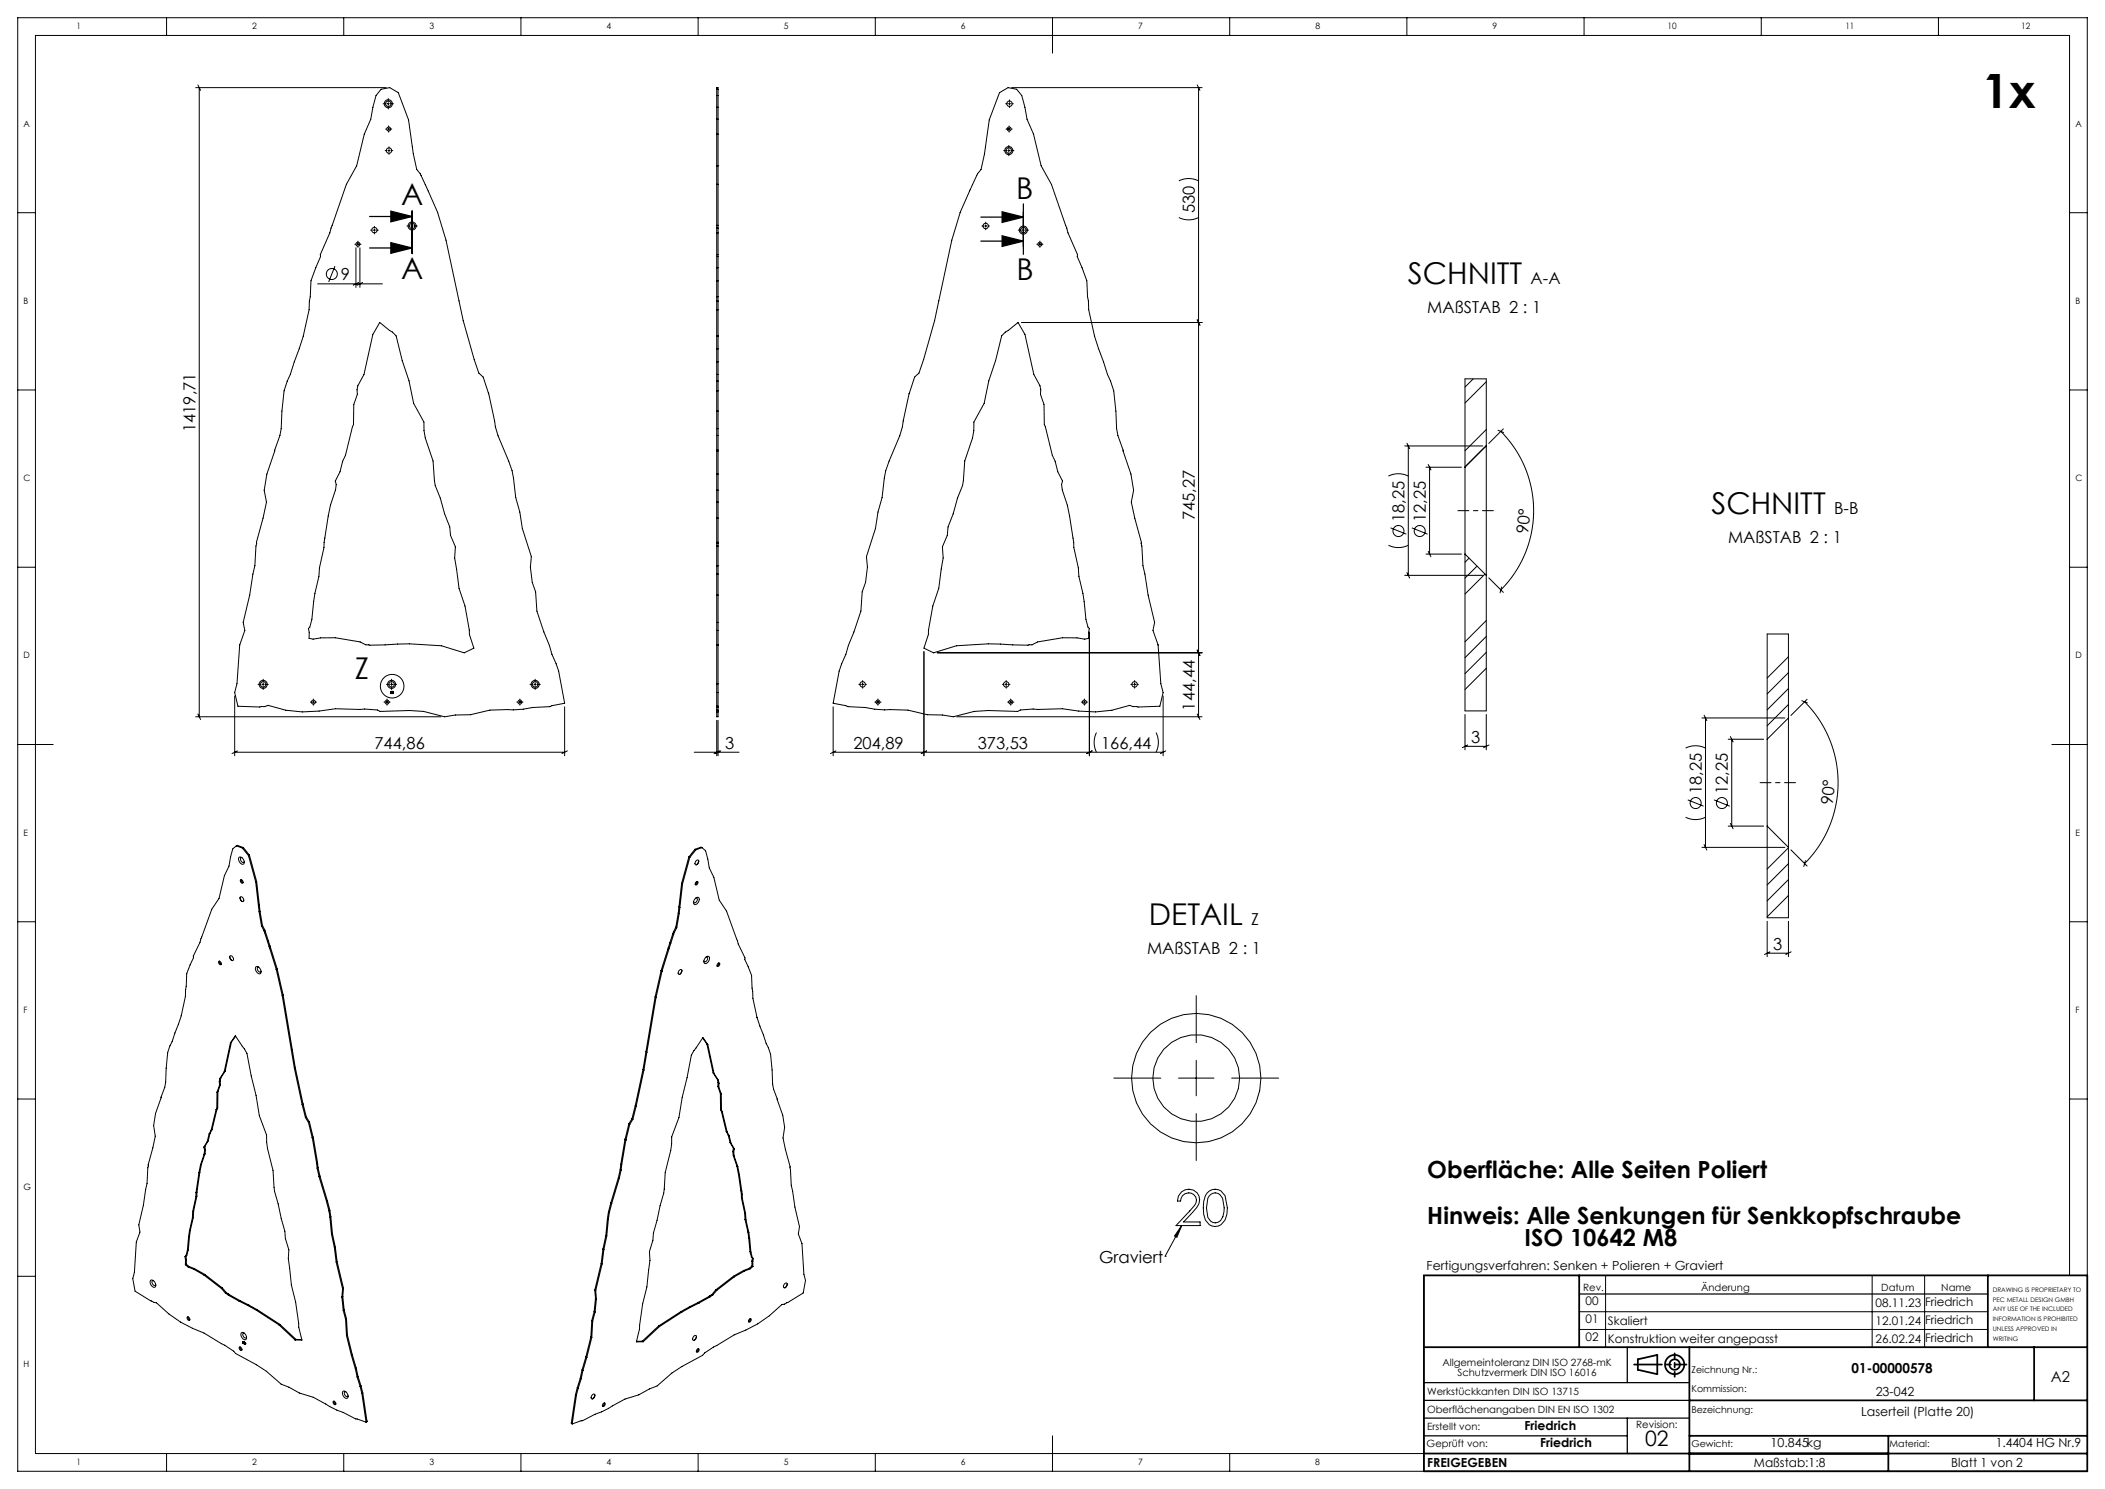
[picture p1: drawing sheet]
<svg xmlns="http://www.w3.org/2000/svg" width="594mm" height="420mm" viewBox="0 0 594 420" stroke-linecap="round" stroke-linejoin="round" font-family="sans-serif">
<g fill="none" stroke="#000" stroke-width=".28">
<path d="M47 5v5M97 5v5M147 5v5M197 5v5M247 5v5M297 5v10M347 5v5M397 5v5M447 5v5M497 5v5M547 5v5M55.2 24.7h53.8"/>
<path d="M55.8 24l.8 1.5M56.2 24.7v177.5M107.5 25.2l2.5-.5 2.4 1.4 2.9 7.7 1.3 9.6 1 4.4 1 1.2 4.9 10.9 2.4 7.8 4.8 22.7 3.1 11 1.3 3.8 1.3 1.2a61.6 61.6 0 0 1 3.2 12.3l.2 1.7 .7 2.5 4 9.9 1 7.5 1.2 4.1 .7 4.7 2.5 7.9-.2 3 .5 4.3 .9 2.6 .4 5.5 2 5.9 1.5 3.7 .7 2.6 1.9 4.7 1.7 9.1-4.1 .9-5 .3-2.6 .4-2.8 .2-6.6 .1-5.4 1.3-4.3 .1-3.1 .5-5.9-1.5-4-.3-8.2 .3-.8-.4-3.6-.3-8.2-.1a33.8 33.8 0 0 1-19-.9l-1 .3-1.4 .1-6.2-.2-.9-3.9 .7-2.4 .7-10.9 1.5-4.2-.5-2.2 1.9-7.7 1.4-8.3a41.4 41.4 0 0 1 2.3-13.4l1-4.6-.6-3.3 .7-4.6 2.2-6.5a23.9 23.9 0 0 0 2.1-11.2l.6-5.8 2.8-8.1a59.6 59.6 0 0 0 4.8-22.9l2.7-6.8-.1-.6 2.7-6.1 4.6-13.7 2.9-5.2 2.2-9 1.8-4.2 .6-3.3 .9-3.3zM108.1 29.3h.8M108.8 36.4h.3M109.3 29.3h.6M109.4 36.4h.6M109.6 27.8v.8M109.6 28.9v.7M109.6 29.9v.8M109.7 35.5v.3M109.7 36.1v.6"/>
<path d="M109.7 37v.3M110.2 29.3h.8M110.3 36.4h.3M202.2 24.7h.4v177.5h-.4zM202.2 37.8h.4M202.2 33.6h.4M202.2 30.3h.4M202.2 27h.4M202.2 25.2h.4M282 26.1l2.5-1.4 2.4 .5 1.4 1.8 .9 3.3 .6 3.3 1.8 4.2 2.2 9 2.9 5.2 4.7 13.7 2.7 6.1-.1 .6 2.7 6.8 .5 8.2a99.4 99.4 0 0 0 6.2 20.1l.9 2.7 .6 5.8a23.9 23.9 0 0 0 2 11.2l2.2 6.5 .8 4.6-.7 3.3 1 4.6a41.4 41.4 0 0 1 2.3 13.4l1.5 8.3 1.8 7.7-.4 2.2 1.4 4.2 .8 10.9 .6 2.4-.9 3.9-6.1 .2-1.5-.1-.9-.3a33.8 33.8 0 0 1-19 .9l-8.3 .1-3.6 .3-.7 .4-8.3-.3-4 .3-5.9 1.5-3.1-.5-4.2-.1-5.5-1.3-6.6-.1-2.8-.2-2.6-.4-4.9-.3-4.2-.9 1.7-9.1 1.9-4.7 .7-2.6 1.6-3.7 1.9-5.9 .4-5.5 .9-2.6 .6-4.3-.3-3 2.5-7.9 .8-4.7 1.1-4.1 1-7.5 4-9.9 .7-2.5 .3-1.7a61.5 61.5 0 0 1 3.2-12.3l1.2-1.2 1.3-3.8 3.1-11 4.9-22.7 2.4-7.8 4.9-10.9 .9-1.2 1-4.4 1.4-9.6zM283.8 29.3h.4M283.9 36.4h.2"/>
<path d="M284.4 36.4h.7M284.6 29.3h.6M284.8 35.5v.3M284.8 36.1v.6M284.8 37v.3M284.9 28.2v.4M284.9 28.9v.7M284.9 29.9v.4M285.4 36.4h.2M285.5 24.7h53.7M285.5 29.3h.4M337.8 24l.8 1.5"/>
<path d="M338.2 24.7v177.5M5 60h5M108.7 42.5h.4M109.5 42.5h.6M109.8 41.4v.5M109.8 42.2v.6M109.8 43.1v.5M110.4 42.5h.4M123.5 59.9h.1M202.2 52h.4M202.2 46.8h.4M271 59.9h.1"/>
<path d="M283.2 42.5h.8M284.4 42.5h.6M284.7 41v.9M284.7 42.2v.6M284.7 43.1v.8M285.3 42.5h.8M332.7 51a6.2 6.2 0 0 1 5.5 0M584 60h5M94.5 75.1l-1.8 4.4M100.1 68.9h.3M100.4 69.9v11.2M100.7 68.9h.6"/>
<path d="M101 68v.3M101 68.6v.6M101 69.5v.3M101.2 79.7l-1.5 .7M101.6 69.9v11.2M101.6 68.9h.3M102.3 79.7l-1.5 .7M104.6 64.9h.4M105.3 64.9h.7M105.7 63.8v.5M105.7 64.6v.6M105.7 65.5v.5"/>
<path d="M106.3 64.9h.4M114.8 63.7h.9M116 63.7h.6M116.3 62.3v.8M116.3 63.4v.7M116.3 64.4v.8M116.9 63.7h.8M202.2 79.2h.4M202.2 75.5h.4M202.2 72.4h.4M202.2 71.8h.4M202.2 65.7h.4"/>
<path d="M202.2 64.3h.4M202.2 63.6h.4M277.1 63.7h.4M277.8 63.7h.7M278.1 62.7v.4M278.1 63.4v.7M278.1 64.4v.4M278.8 63.7h.4M287.3 64.9h.9M288.5 64.9h.6M288.8 63.5v.8M288.8 64.6v.6"/>
<path d="M288.8 65.5v.9M289.4 64.9h.8M292.6 68.9h.2M293.1 68.9h.7M293.4 68v.3M293.4 68.6v.6M293.4 69.5v.3M294.1 68.9h.2M332.7 61.4a6.2 6.2 0 0 0 5.5 0M89.6 80.1h18.3M107.2 91l3.5 2.7 1.1 1.1 1.7 6.9 1.9 5.7 1.3 6.4 2.9 5.3v2.4l.4 2 2.2 6.5 .6 6.9 1.4 3.6 1.3 4.4 1.4 3.7 .2 2.4 1.4 3.2-.2 3.2 1.2 8.5 1.7 5 1.2 6.8 .1 1.3 1.2 3.8-2.7 1.3-6.4-2-9-.5-3.4 .1a34.3 34.3 0 0 1-9 .2l-1.6-.8-7-1.2h-4.1l-2.1 .4-1.2-.3 .1-1.6-.3-1.1 .4-.4 .6-2.2 .9-7.3 1.1-4.8 .2-2.4 1.2-5.8a63.4 63.4 0 0 1 3.3-16.2l.2-1.5-.3-1 1.4-2.6 .7-3 .8-1.7 2.2-8.6 .1-5.7 1-2.9-.1-1.3 .3-1.1 1.7-3.2 2.5-11.2zM202.2 98.4h.4"/>
<path d="M202.2 94.9h.4M202.2 94.7h.4M202.2 87.4h.4M202.2 84.9h.4M202.2 83.7h.4M283.7 93.7l3.6-2.7 1.9 3.4 2.5 11.2 1.8 3.2 .2 1.1-.1 1.3 1 2.9 .1 5.7 2.3 8.6 .8 1.7 .7 3 1.3 2.6-.2 1 .2 1.5a60.1 60.1 0 0 1 3.2 16.2l1.3 5.8 .1 2.4 1.2 4.8 .8 7.3 .6 2.2 .4 .4-.2 1.1v1.6l-1.1 .3-2.2-.4h-4.1l-7 1.2-1.6 .8a34.4 34.4 0 0 1-8.9-.2l-3.4-.1-9 .5-6.4 2-2.8-1.3 1.3-3.8v-1.3l1.2-6.8 1.7-5 1.2-8.5-.2-3.2 1.4-3.2 .2-2.4 1.5-3.7 1.2-4.4 1.4-3.6 .6-6.9 2.2-6.5 .4-2v-2.4l2.9-5.3 1.3-6.4 1.9-5.7 1.7-6.9zM337.8 90.2l.8 1.5M339.2 91h-50.9M5 110h5M202.2 116h.4M202.2 110.2h.4M202.2 107.5h.4"/>
<path d="M202.2 105.6h.4M202.2 102.1h.4M415.7 106.9l-2.3 2.3M419.4 107.7l-6 6M584 110h5M202.2 133.7h.4M202.2 138.3h.4M202.2 127.2h.4M202.2 122.8h.4M202.2 127h.4M202.2 120.9h.4M391.8 134.3a6.3 6.3 0 0 1 5.6 0"/>
<path d="M396.4 125.8h22M397 125l.8 1.6M397.4 125.8v36.5M402.4 131.8h10M403 131l.8 1.6M403.4 131.8v24.5M413.4 131.8v24.5M419.4 121.1l-6 6M419.4 125.6l-6 6M419.4 125.8v-18.9h-6v24.9M419.4 125.8v36.5M419.4 125.8l-6 6"/>
<path d="M422.7 121.4l1.6 .6M423.5 121.7a31.6 31.6 0 0 1 0 44.7M424.2 121l-4.1 4.1M5 160h5M202.2 159.6h.4M202.2 154h.4M202.2 153.3h.4M202.2 146.2h.4M202.2 153h.4M202.2 141.6h.4M391.8 153.8a6.3 6.3 0 0 0 5.6 0M392.4 148.9l4.4 1.8"/>
<path d="M398.4 148.9l4.4 1.8M402.4 156.3h10M403 155.5l.8 1.6M413.4 156.3v44.2h6v-38.2M413.4 156.3l6 6M414.5 157.4l-1.1 1.2M416.8 159.7l-3.4 3.4M584 160h5M202.2 177.8h.4M202.2 167.9h.4M202.2 175.6h.4M202.2 161.9h.4"/>
<path d="M307.4 178.3v34.9M396.4 162.3h22M397 161.5l.8 1.6M419 161.9l-5.6 5.7M419.4 175l-6 6M419.4 179.5l-6 6M420.1 163l4.1 4.1M423.7 165.6l-.4 1.6M66.2 196.3v16.9M72.8 193h.8M74 193h.6M74.3 191.6v.8"/>
<path d="M74.3 192.7v.7M74.3 193.7v.8M74.9 193h.8M87.6 198h.2M88.1 198h.6M88.4 197.2v.2M88.4 197.7v.7M88.4 198.7v.2M89.1 198h.2M108.3 198h.3M108.9 198h.6M109.1 193h.8"/>
<path d="M109.2 197.2v.2M109.2 197.7v.7M109.2 198.7v.2M109.8 198h.3M110.2 195.2l.3-.2-.1 .4M110.2 195.2h.1M110.2 193h.6M110.2 195.2l.3-.1-.1 .3M110.4 195.4l-.1 .2h.3h-.5zM110.5 191.6v.8M110.5 192.7v.7M110.5 193.7v.8"/>
<path d="M110.7 195.1l.2-.1 .2 .3a.28 .28 0 0 1-.4 .4 .25 .25 0 0 1-.1-.5zM111.1 193h.9M145.8 198h.3M146.4 198h.6M146.7 197.2v.2M146.7 197.7v.7M146.7 198.7v.2M147.3 198h.3M149.6 193h.8M150.7 193h.6M151 191.6v.8M151 192.7v.7"/>
<path d="M151 193.7v.8M151.6 193h.9M159.3 199.4v13.8M202.2 195.3h.4M202.2 199.2h.4M202.2 192.9h.4M202.2 182h.4M202.2 199.4h.4M202.2 181.8h.4M235.1 199.4v13.8M242.3 193h.5M243.1 193h.6"/>
<path d="M243.4 192v.4M243.4 192.7v.7M243.4 193.7v.4M244 193h.5M246.9 198h.2M247.4 198h.6M247.7 197.2v.2M247.7 197.7v.7M247.7 198.7v.2M248.4 198h.2M260.7 183.8v29.4M264.5 184.1h74.7"/>
<path d="M282.9 193h.4M283.6 193h.6M283.9 192v.4M283.9 192.7v.7M283.9 193.7v.4M284.3 198h.3M284.6 193h.4M284.9 198h.6M285.2 197.2v.2M285.2 197.7v.7M285.2 198.7v.2M285.8 198h.3"/>
<path d="M305.1 198h.3M305.7 198h.6M306 197.2v.2M306 197.7v.7M306 198.7v.2M306.6 198h.3M319.1 193h.4M319.9 193h.6M320.2 192v.4M320.2 192.7v.7M320.2 193.7v.4M320.8 193h.4"/>
<path d="M328.2 196.3v16.9M337.8 183.4l.8 1.5M419.4 184l-6 6M419.4 188.5l-6 6M504.7 185.2l-6 6M504.7 189.7l-6 6M504.7 194.2l-6 6M504.7 198.7l-6 6M508.4 197.6l1.6 .7M509.2 198a32.3 32.3 0 0 1 0 45.6M509.9 197.2l-4.5 4.6M5 210h10"/>
<path d="M55.2 202.2h69.2M55.8 201.4l.8 1.5M66.2 212.2h93.1M67 211.8l-1.5 .8M160.1 211.8l-1.5 .8M195.9 212.2h12.7M202.2 200.3h.4M202.2 200.8h.4M202.2 203.2v10M202.6 203.2v10M203 211.8l-1.5 .8M203.4 211.8l-1.5 .8"/>
<path d="M235.9 211.8l-1.6 .8M261.5 211.8l-1.5 .8M270 202.2h69.2M308.2 211.8l-1.6 .8M309.4 206.6a6.2 6.2 0 0 0 0 5.6M326.2 206.6a6.2 6.2 0 0 1 0 5.6M328.2 212.2h-93.1M329 211.8l-1.5 .8M337.8 201.4l.8 1.5M413.4 201.5v10M413.4 210.5h6M414.2 210.1l-1.6 .8"/>
<path d="M419.4 201.5v10M420.2 210.1l-1.6 .8M475.7 211a6.3 6.3 0 0 1 5.6 0M480.3 202.5h23.4M480.9 201.8l.7 1.5M481.3 202.5v36.5M487.7 208.5h10M488.3 207.8l.8 1.5M488.7 208.5v24.5M498.7 208.5v24.5M504.7 202.5v36.5M504.7 202.5v-23.7h-6v29.7"/>
<path d="M504.7 202.5l-6 6M579 210h10M66.7 238.6l-1 .9-1.1 4.8-1.3 2.7-1.5 6.4-2 3.1-3.3 9.3-1.9 3.9v.4l-1.9 4.5-.3 4.5a34.1 34.1 0 0 1-3 12.3l-2.1 5.5-.4 4.4a16.4 16.4 0 0 1-1.4 8.4l-1.6 4.4-.5 3.4 .4 3-.7 3.3a29.9 29.9 0 0 0-1.6 10l-1 6.2-1.3 5.5 .3 2-1 2.8-.6 8.6-.4 1.8 .6 3.5 4.4 2.7 1.6 .6a33.8 33.8 0 0 0 13.5 8.5l5.8 3.4 2.5 1.7 .6 .7 5.8 3.1 2.9 1.9 4.1 3.6 2.2 .9 3 1.6 3.9 1.2a45.1 45.1 0 0 0 8.5 4.3l3.5 1.8 2.9 1M66.7 238.6l1.7 .6M66.7 238.6l.2-.2 1.8 .7M68.4 239.2l1.7 2.2M68.7 239.1l-.3 .1M68.7 239.1l1.7 2.1M196.1 239.6l.3 .1M196.1 239.6l-1.7 2.1M196.4 239.7l-1.7 2.2M198.1 239.1l1 .9 1 4.8 1.3 2.7 1.6 6.4 2 3.1 3.3 9.3 1.9 3.9v.4l1.9 4.5 .3 4.5a34.1 34.1 0 0 0 3 12.3l2 5.5 .5 4.4a16.4 16.4 0 0 0 1.4 8.4l1.6 4.4 .5 3.4-.4 3 .6 3.3a29.9 29.9 0 0 1 1.7 10l1 6.2 1.3 5.5-.3 2 1 2.8 .5 8.6 .5 1.8-.6 3.5-4.4 2.7-1.7 .6a33.8 33.8 0 0 1-13.4 8.5l-5.8 3.4-2.6 1.7-.5 .7-5.9 3.1-2.8 1.9-4.2 3.6-2.1 .9-3 1.6-3.9 1.2a45.2 45.2 0 0 1-8.5 4.3l-3.5 1.8-2.9 1"/>
<path d="M198.1 239.1l-1.7 .6M198.1 239.1l-.3-.2-1.7 .7M475.7 230.5a6.3 6.3 0 0 0 5.6 0M476.3 225.6l4.4 1.8M480.3 239h23.4M480.9 238.3l.7 1.5M483.7 225.6l4.4 1.8M487.7 233h10M488.3 232.3l.8 1.5M498.7 233v25.9h6v-19.9M498.7 233l6 6M504.7 239.1l-6 6"/>
<path d="M505.4 239.7l4.5 4.6M5 260h5M67.4 241.9a1.19 1.19 0 0 1 1.3 .5 1.19 1.19 0 0 1-.1 1.4 1.45 1.45 0 0 1-1.2-1.9zM67.7 253.2l.7 1.1M67.9 253a.77 .77 0 0 1 .8 .4 .77 .77 0 0 1-.3 .9l-.3-.2a.86 .86 0 0 1-.2-1.1zM67.9 248.2a.5 .5 0 0 1 .6 .3 .5 .5 0 0 1-.2 .6l-.4-.4zM68.1 248.1l.1 .6 .4 .3M68.3 241.9a.72 .72 0 0 0-.4 .9 .72 .72 0 0 0 .8 .5l.2-.3M70.1 241.4l2.1 7.4M70.4 241.2l-.3 .2M70.4 241.2l2 7.4M72.2 248.8l.7 6.6"/>
<path d="M72.4 248.6l-.2 .2M72.4 248.6l.8 6.7M72.9 255.4l.2 1.8M73.1 257.2l.7 4M73.2 255.3l-.3 .1M73.2 255.3l.2 1.7M73.4 257l-.3 .2M73.4 257l.7 4M191.4 257.5l.3 .2M191.4 257.5l-.7 4M191.6 255.8l.3 .1M191.7 257.7l-.7 4"/>
<path d="M192.3 249.2l.3 .1M192.3 249.2l-.9 8.3M192.6 249.3l-.9 8.4M194.4 241.7l.3 .2M194.4 241.7l-2.1 7.5M194.7 241.9l-2.1 7.4M196.2 253.4a.66 .66 0 0 1 1-.2 .66 .66 0 0 1 0 1.1 .89 .89 0 0 1-1.4 .6v-.7zM196.4 253.3a.72 .72 0 0 1 .4 .9 .72 .72 0 0 1-.9 .5l-.2-.3M196.4 248.8a.36 .36 0 0 1 .6 0 .36 .36 0 0 1-.2 .5 .38 .38 0 0 1-.6 .3 .38 .38 0 0 1 .1-.7zM196.5 242.8a.46 .46 0 0 1 .7-.1 .46 .46 0 0 1-.1 .7 .51 .51 0 0 1-.8 .6 .51 .51 0 0 1-.1-.9zM196.7 248.6l-.1 .6-.4 .3M197.2 242.8l-.7 1.1"/>
<path d="M498.7 259.9v10M504.7 243.6l-6 6M504.7 248.1l-6 6M504.7 252.6l-6 6M504.7 259.9v10M509.5 242.8l-.5 1.6M584 260h5M61.7 271.2a.5 .5 0 0 1 .7 .3 .5 .5 0 0 1-.3 .6l-.4-.4zM61.9 271.1l.2 .6 .3 .3M64.8 269.8l.7 1.1M64.9 269.6a.77 .77 0 0 1 .8 .5 .77 .77 0 0 1-.2 .9l-.3-.3a.86 .86 0 0 1-.3-1.1zM72.2 272.7a1.19 1.19 0 0 1 1.2 .6 1.19 1.19 0 0 1-.1 1.4 1.45 1.45 0 0 1-1.1-2z"/>
<path d="M73 272.8a.72 .72 0 0 0-.4 .9 .72 .72 0 0 0 .8 .5l.3-.3M73.8 261.2l.7 1.3M74.1 261l-.3 .2M74.1 261l.7 1.4M74.5 262.5l.2 .6M74.7 263.1l.8 2.5M74.8 262.4l-.3 .1M74.8 262.4l.1 .5M74.9 262.9l-.2 .2M74.9 262.9l.9 2.6M75.5 265.6l.6 1.8M75.8 265.5l-.3 .1"/>
<path d="M75.8 265.5l.5 1.8M76.1 267.4l1.9 6M76.2 266.9l-.3 .1M76.3 267.3l-.2 .1M76.3 267.3l1.9 6M78 273.5l1.6 7.3M78 273.4v.1M78.2 273.3l1.7 7.4M78.2 273.3l-.2 .2M78.2 273.3h.1M186.5 273.8l.3 .2M186.5 273.8h.1"/>
<path d="M186.5 273.8l-1.6 7.4M186.8 274h.1M186.8 274l-1.7 7.3M188.4 267.8l.3 .2M188.4 267.8l-1.9 6M188.6 267.4l.2 .1M188.7 268l-1.9 6M189 266l.3 .1M189 266l-.6 1.8M189.3 266.1l-.6 1.9M189.8 263.4l.3 .2M190 262.9l.3 .1"/>
<path d="M190 262.9l-1 3.1M190.3 263l-1 3.1M190.7 261.5l.3 .2M190.7 261.5l-.7 1.4M191 261.7l-.7 1.3M191.7 273.7a.46 .46 0 0 1 .7-.1 .46 .46 0 0 1-.1 .7 .51 .51 0 0 1-.7 .5 .51 .51 0 0 1-.1-.8zM192.4 273.7l-.6 1.1M199.1 270.1a.66 .66 0 0 1 1-.2 .66 .66 0 0 1 0 1 .89 .89 0 0 1-1.4 .7v-.8zM199.3 269.9a.72 .72 0 0 1 .4 .9 .72 .72 0 0 1-.9 .5l-.2-.2M202.5 271.8a.36 .36 0 0 1 .6 0 .36 .36 0 0 1-.1 .5 .38 .38 0 0 1-.6 .3 .38 .38 0 0 1 .1-.7zM202.8 271.6l-.1 .6-.4 .3M498.7 268.9h6"/>
<path d="M499.4 268.5l-1.5 .7M505.4 268.5l-1.5 .7M65 294.1l1.4-1.9 3.3 4.9 1.2 6.4 1.4 5.5 .9 5.7 2 5.5 .3 3.8 1.5 6.2 .5 5.9 2.9 11.2 .1 2 1 3.2-.1 2.5 .8 7.5 1.2 4.8 .9 7 .9 3.7h-1.9M65 294.1l-1.7 8.2M65.3 294l-.3 .1M65.3 294l-1.8 8.1M66.5 292.3l-1.2 1.7M79.6 280.8l3.5 20.5M79.9 280.7l-.3 .1M79.9 280.7l3.4 20.5M82.5 296.1l-.3 .2M182.3 296.7l.2 .1"/>
<path d="M184.9 281.2l.2 .1M184.9 281.2l-3.5 20.5M185.1 281.3l-3.4 20.5M198.3 292.8l1.2 1.7M199.5 294.5l.2 .1M199.5 294.5l1.7 8.1M199.7 294.6l-1.3-1.9-3.3 4.9-1.2 6.4-1.4 5.5-.9 5.7-2.1 5.5-.2 3.8-1.6 6.2-.4 5.9-2.9 11.2-.2 2-.9 3.2 .1 2.5-.9 7.5-1.2 4.8-.8 7-.9 3.7h1.9M199.7 294.6l1.8 8.2M337.6 280.9v13.2M337.6 299.1v10M5 310h5M59 319.8l-.5 2.2"/>
<path d="M59.3 319.7l-.3 .1M59.3 319.7l-.5 2.1M59.6 318.8l-.6 1M59.8 318.6l-.2 .2M59.8 318.6l-.5 1.1M61 313l-1.4 5.8M61.2 312.7l-.2 .3M61.2 308.1v4.6M61.2 312.8l-.2 .2M61.2 312.8l-1.4 5.8M61.4 312.5l-.2 .2M61.4 312.5l-.2 .3"/>
<path d="M61.5 307.9l-.3 .2M61.5 307.9l-.1 4.6M61.9 305v1.1M61.9 306.1l-.7 2M62 304.2l-.1 .8M62.1 304.9l-.2 .1M62.1 304.9l.1 1.1M62.2 306l-.3 .1M62.2 306l-.7 1.9M62.3 304l-.3 .2M62.3 304l-.2 .9M63.3 302.3l-1.3 1.9"/>
<path d="M63.5 302.1l-.2 .2M63.5 302.1l-1.2 1.9M83.1 301.3l2.2 10.3M83.3 301.2l-.2 .1M83.3 301.2l2.2 10.2M85.3 311.6l.9 3.6M85.5 311.4l-.2 .2M85.5 311.4l.9 3.7M86.2 315.2l.9 1.4M86.4 315.1l-.2 .1M86.4 315.1l.9 1.4M87.1 316.6l1 4.3"/>
<path d="M87.3 316.5l-.2 .1M87.3 316.5l1.1 4.3M177.4 317l.3 .1M177.4 317l-1 4.3M177.7 317.1l-1 4.3M178.3 315.6l.3 .1M178.3 315.6l-.9 1.4M178.6 315.7l-.9 1.4M179.2 311.9l.3 .2M179.2 311.9l-.9 3.7M179.5 312.1l-.9 3.6M181.4 301.7l.3 .1"/>
<path d="M181.4 301.7l-2.2 10.2M181.7 301.8l-2.2 10.3M201.2 302.6l.3 .2M201.2 302.6l1.3 2M201.5 302.8l1.2 1.9M202.5 304.6l.2 .1M202.5 304.6l.1 .8M202.6 306.5l.2 .1M202.6 306.5l.7 1.9M202.6 305.4l.3 .1M202.6 305.4v1.1M202.7 304.7l.2 .8"/>
<path d="M202.8 306.6l.7 2M202.9 305.5l-.1 1.1M203.3 308.4l.2 .2M203.3 308.4v4.6M203.3 313l.3 .2M203.3 313l.2 .3M203.5 313.3l.3 .2M203.5 313.3l1.4 5.9M203.5 308.6l.1 4.6M203.6 313.2l.2 .3M203.8 313.5l1.4 5.8M204.9 319.2l.3 .1"/>
<path d="M204.9 319.2l.6 1M205.2 319.3l.6 1M314.3 304.1h13.3M332.6 304.1h10M337.6 314.1v13.3M347.6 304.1h13.2M584 310h5M55.3 337.6l-.9 4.1M55.3 336.4v1.2M55.5 335.5l-.2 .9M55.5 337.4l-.2 .2M55.5 337.4l-.8 4.2"/>
<path d="M55.6 336.2l-.3 .2M55.6 336.2l-.1 1.2M55.7 335.3l-.2 .2M55.7 335.3l-.1 .9M56.1 330.8l-.6 4.7M56.4 330.6l-.3 .2M56.4 330.6l-.7 4.7M56.6 328.6l-.5 2.2M56.8 328.4l-.2 .2M56.8 328.4l-.4 2.2M57.5 323.6l.2 .8M57.6 325.6l-1 3"/>
<path d="M57.7 324.4l-.1 1.2M57.8 323.4l-.3 .2M57.8 323.4l.2 .9M57.8 325.5l-.2 .1M57.8 325.5l-1 2.9M58 324.3l-.3 .1M58 324.3l-.2 1.2M58.5 322l-1 1.6M58.8 321.8l-.3 .2M58.8 321.8l-1 1.6M88.1 320.9v.1M88.1 321l.1 .1"/>
<path d="M88.2 321.1l1.1 7M88.4 320.8l-.3 .1M88.4 320.8v.1M88.4 320.9l-.3 .1M88.4 320.9v.1M88.4 321l-.2 .1M88.4 321l1.2 6.9M89.3 328.1l.2 1.4M89.5 329.5l.5 2.4M89.6 327.9l-.3 .2M89.6 327.9l.2 1.5M89.8 329.4l-.3 .1"/>
<path d="M89.8 329.4l.5 2.3M90 331.9l2.1 7M90.3 331.7l-.3 .2M90.3 331.7l2.1 7.1M92.1 338.9l.7 2.6M92.4 338.8l-.3 .1M92.4 338.8l.7 2.6M172.4 339.3l.2 .1M172.4 339.3l-.7 2.6M172.6 339.4l-.6 2.6M174.5 332.2l.2 .2M174.5 332.2l-2.1 7.1"/>
<path d="M174.7 332.4l-2.1 7M175 329.9l.3 .1M175 329.9l-.5 2.3M175.2 328.4l.2 .2M175.2 328.4l-.2 1.5M175.3 330l-.6 2.4M175.4 328.6l-.1 1.4M176.3 321.5l.3 .1M176.3 321.5l-1.1 6.9M176.4 321.4l.2 .1M176.4 321.4l-.1 .1M176.4 321.3l.3 .1"/>
<path d="M176.4 321.3v.1M176.6 321.6l-1.2 7M176.6 321.5v.1M176.7 321.4l-.1 .1M205.5 320.2l.3 .1M205.5 320.2l.5 2.1M205.8 320.3l.5 2.2M206 322.3l.3 .2M206 322.3l1 1.6M206.3 322.5l.9 1.6M206.8 324.8l.2 .2M206.8 324.8l.1 1.2"/>
<path d="M206.9 326l.3 .1M206.9 326l1 2.9M207 323.9l.2 .2M207 323.9l-.2 .9M207 325l.2 1.1M207.2 326.1l1 3M207.2 324.1l-.2 .9M207.9 328.9l.3 .2M207.9 328.9l.5 2.3M208.2 329.1l.4 2.2M208.4 331.2l.2 .1M208.4 331.2l.7 4.6"/>
<path d="M208.6 331.3l.7 4.7M209.1 335.8l.2 .2M209.1 335.8l.1 1M209.2 336.8l.3 .1M209.2 336.8v1.1M209.2 337.9l.3 .2M209.2 337.9l.9 4.2M209.3 336l.2 .9M209.5 336.9v1.2M209.5 338.1l.9 4.1M333.4 336.2a3.1 3.1 0 0 1 4.3 .1 3.1 3.1 0 0 1 0 4.3l-3.7 4.1h4.7v1h-6.8l5.2-5.7a2.22 2.22 0 0 0-1.1-3.5 2.22 2.22 0 0 0-2.9 2.3h-.9l.3-1.4zM340.6 336.5a3 3 0 0 1 5.1 .8l.6 3.4a4.7 4.7 0 0 1-2.5 5.1 2.99 2.99 0 0 1-3.7-1.7 9.4 9.4 0 0 1 .5-7.6z"/>
<path d="M341.6 336.9a2.04 2.04 0 0 1 2.6 0l.8 1.1a6.9 6.9 0 0 1-.6 6.3 2.07 2.07 0 0 1-2.8 .2l-.8-1.1-.4-2.7 .4-2.7zM5 360h5M52.3 356.8l.8 .6M52.3 355.4v1.4M52.4 354.3l.2 .9M52.5 354.3l-.3 .1 .1 1M52.6 356.6l-.3 .2M52.6 356.6l.8 .7M52.6 355.2l-.3 .2M52.6 355.2v1.4M52.9 352.7l-.4 1.6M53.1 357.4l1.5 .6"/>
<path d="M53.1 352.5l-.2 .2M53.1 352.5l-.4 1.6-.2 .2M53.2 348.8l-.3 3.9M53.4 357.3l-.3 .1M53.4 357.3l1.5 .5M53.5 347.1l-.3 1.7M53.5 348.7l-.3 .1M53.5 348.7l-.4 3.8M53.7 347l-.2 .1M53.7 347l-.2 1.7M54.3 343.6l-.8 3.5M54.4 341.7l-.1 1.9"/>
<path d="M54.5 343.5l-.2 .1M54.5 343.5l-.8 3.5M54.6 358l2.9 1.6M54.7 341.6l-.3 .1M54.7 341.6l-.2 1.9M54.9 357.8l-.3 .2M54.9 357.8l2.9 1.7M57.5 359.6l5 3.9M57.8 359.5l-.3 .1M57.8 359.5l5 3.8M92.8 341.5l.3 1.9M93.1 341.4l-.3 .1"/>
<path d="M93.1 341.4l.3 1.8M93.1 343.4l.4 4.7M93.4 343.2l-.3 .2M93.4 343.2l.4 4.8M93.5 348.1l.9 3.8M93.8 348l-.3 .1M93.8 348l.8 3.8M94.4 351.9l.5 4.1M94.6 351.8l-.2 .1M94.6 351.8l.5 4.1M94.9 356l1.8 7.5M95.1 355.9l-.2 .1"/>
<path d="M95.1 355.9l1.8 7.5M169.6 356.4l.3 .1M169.6 356.4l-1.8 7.5M169.9 356.5l-1.8 7.5M170.1 352.3l.3 .2M170.1 352.3l-.5 4.1M170.4 352.5l-.5 4M171 348.5l.2 .1M171 348.5l-.9 3.8M171.2 348.6l-.8 3.9M171.4 343.7l.3 .2M171.4 343.7l-.4 4.8"/>
<path d="M171.7 343.9l-.5 4.7M171.7 341.9l.3 .1M171.7 341.9l-.3 1.8M172 342l-.3 1.9M207 360l.2 .1M207 360l-5 3.8M209.9 358.3l.2 .2M209.9 358.3l-2.9 1.7M210.1 342.1l.3 .1M210.1 342.1l.1 1.9M210.1 358.5l-2.9 1.6M210.2 344l.3 .1"/>
<path d="M210.2 344l.8 3.5M210.4 342.2l.1 1.9M210.5 344.1l.8 3.5M211 347.5l.3 .1M211 347.5l.3 1.7M211.3 349.2l.2 .1M211.3 349.2l.3 3.8M211.3 347.6l.2 1.7M211.4 357.8l.3 .1M211.4 357.8l-1.5 .5M211.5 349.3l.4 3.9M211.6 353l.3 .2"/>
<path d="M211.6 353l.4 1.6 .3 .2M211.7 357.9l-1.6 .6M211.9 353.2l.4 1.6M212.2 355.7l.2 .2M212.2 355.7v1.4M212.2 357.1l.3 .2M212.2 357.1l-.8 .7M212.3 354.8l.3 .1-.2 1M212.3 354.8l-.1 .9M212.4 355.9l.1 1.4M212.5 357.3l-.8 .6M328.8 354.3h.1"/>
<path d="M333.5 345.7l-4.7 8.6M333.5 345.7l-1.4 3.3-.7-.4zM401.8 359.7v55.3M453.1 359.7v20.3M528.3 359.7v20.3M543.1 359.7v20.3M584 359.7v-349.7h-574v400h391.8M589 359.7v-354.7h-584v410h584M42.5 361.2a1.19 1.19 0 0 1 1.2 .5 1.19 1.19 0 0 1-.1 1.4 1.45 1.45 0 0 1-1.1-1.9zM43.3 361.2a.72 .72 0 0 0-.4 .9 .72 .72 0 0 0 .8 .5l.2-.2M52.8 371.5a.5 .5 0 0 1 .7 .3 .5 .5 0 0 1-.3 .6l-.4-.4zM53.1 371.4l.1 .6 .4 .3"/>
<path d="M62.5 363.5l1.1 1.3M62.8 363.3l-.3 .2M62.8 363.3l1.1 1.3M63.6 364.8l.6 .3M63.9 364.6l-.3 .2M63.9 364.6l.6 .4M64.2 365.1l.2 .2M64.4 365.3l3.1 1.7M64.5 365l-.3 .1M64.5 365l.2 .2M64.7 365.2l-.3 .1M64.7 365.2l3 1.7"/>
<path d="M67.5 367l2.4 1.3M67.5 380a.5 .5 0 0 1 .7 .3 .5 .5 0 0 1-.3 .6l-.4-.4zM67.7 366.9l-.2 .1M67.7 366.9l2.5 1.2M67.8 379.9l.1 .6 .4 .3M68.1 376a1.19 1.19 0 0 1 1.2 .5 1.19 1.19 0 0 1-.1 1.4 1.45 1.45 0 0 1-1.1-1.9zM68.5 378.8h.1M68.5 378.5h.2v.3M68.5 378.5h.1M68.6 378.4l-.1 .1M68.6 378.5h.1M68.7 378.5h-.2"/>
<path d="M68.7 378.5l.1 .1M68.7 378.5h.1M68.7 378.7h.1M68.7 378.7l-.2 .1M68.7 378.8l.1 .2-.3-.2M68.8 378.6l-.1 .1M68.8 378.6h.1M68.9 378.8v-.2l.2 .1v.4M68.9 378.8l.1 .3M68.9 378.8h.1M68.9 376a.72 .72 0 0 0-.4 .9 .72 .72 0 0 0 .9 .5l.2-.2M68.9 378.6v.2"/>
<path d="M69 379.1l.1 .1M69 379.1h.1M69 378.7v.4M69 378.7h.1M69 378.7h-.1M69 378.7l.1 .2M69.1 379.1h.1M69.1 379.1h-.1M69.1 378.9v.2M69.1 378.9h.1M69.9 368.3l2.5 1.3M70.2 368.1l-.3 .2"/>
<path d="M70.2 368.1l2.4 1.3M72.4 369.6l6.3 4.1M72.6 369.4l-.2 .2M72.6 369.4l6.4 4.2M78.7 373.7l4.5 4.2M79 373.6l-.3 .1M79 373.6l4.5 4.2M83.2 377.9l.1 .1M83.5 377.8l-.3 .1M83.5 377.8h.1M83.6 377.8l-.3 .2M83.6 377.8h1.6"/>
<path d="M96.5 365.8l.3 3.8M96.7 363.5l-.2 2.3M96.7 365.7l-.2 .1M96.7 365.7l.4 3.7M96.8 369.6l.7 2.5M96.9 363.4l-.2 .1M96.9 363.4l-.2 2.3M97.1 369.4l-.3 .2M97.1 369.4l.7 2.6M97.5 372.1l.3 4.6M97.8 376.7l1.4 5.6M97.8 372l-.3 .1"/>
<path d="M97.8 372l.2 4.6M98 376.6l-.2 .1M98 376.6l1.4 5.6M166.7 377.1l.3 .1M166.7 377.1l-1.4 5.6M167 372.5l.3 .1M167 372.5l-.3 4.6M167 377.2l-1.4 5.6M167.3 372.6l-.3 4.6M167.7 369.9l.2 .2M167.7 369.9l-.7 2.6M167.8 363.9l.3 .1"/>
<path d="M167.8 363.9l.2 2.3M167.9 370.1l-.6 2.5M168 366.2l.3 .1M168 366.2l-.3 3.7M168.1 364l.2 2.3M168.3 366.3l-.4 3.8M181.2 378.3l.3 .2M181.2 378.3h-1.6M181.3 378.3l.2 .1M181.3 378.3h-.1M181.5 378.4v.1M185.8 374.1l.3 .1"/>
<path d="M185.8 374.1l-4.5 4.2M186.1 374.2l-4.6 4.2M192.2 369.9l.2 .2M192.2 369.9l-6.4 4.2M192.4 370.1l-6.3 4.1M194.6 368.6l.2 .2M194.6 368.6l-2.4 1.3M194.8 368.8l-2.4 1.3M195.8 376.9a.46 .46 0 0 1 .7-.1 .46 .46 0 0 1-.1 .8 .51 .51 0 0 1-.7 .5 .51 .51 0 0 1-.1-.9zM196.5 376.9l-.6 1.2M197 367.4l.3 .1M197 367.4l-2.4 1.2"/>
<path d="M197.3 367.5l-2.5 1.3M200.1 365.7l.2 .1M200.1 365.7l-3.1 1.7M200.3 365.5l.3 .1M200.3 365.5l-.2 .2M200.3 365.8l-3 1.7M200.6 365.6l-.3 .2M200.9 365.1l.2 .2M200.9 365.1l-.6 .4M201.1 365.3l-.5 .3M202 363.8l.3 .2M202 363.8l-1.1 1.3"/>
<path d="M202.3 364l-1.2 1.3M207.2 360.1l-4.9 3.9M211.4 372.1a.36 .36 0 0 1 .6 0 .36 .36 0 0 1-.1 .5 .38 .38 0 0 1-.6 .3 .38 .38 0 0 1 0-.6zM211.7 371.9l-.1 .6-.4 .3M221.4 362.1a.46 .46 0 0 1 .8-.1 .46 .46 0 0 1-.2 .8 .51 .51 0 0 1-.7 .5 .51 .51 0 0 1-.1-.9zM222.1 362.1l-.6 1.2M445.6 375h115.3M445.6 370h115.3M94 395.3a.5 .5 0 0 1 .7 .3 .5 .5 0 0 1-.3 .6l-.4-.4zM94.3 395.2l.1 .6 .4 .3M96.8 392.5a1.19 1.19 0 0 1 1.2 .6 1.19 1.19 0 0 1-.1 1.3 1.45 1.45 0 0 1-1.1-1.9zM97.6 392.6a.72 .72 0 0 0-.4 .8 .72 .72 0 0 0 .8 .5l.2-.2"/>
<path d="M99.2 382.3l1.1 3.8M99.4 382.2l-.2 .1M99.4 382.2l1.1 3.7M100.3 386.1l.5 2.3M100.5 385.9l-.2 .2M100.5 385.9l.5 2.4M100.8 388.4l.8 2.7M101 388.3l-.2 .1M101 388.3l.9 2.6M101.6 391.1l.5 1.9M101.9 390.9l-.3 .2M101.9 390.9l.5 2"/>
<path d="M102.1 393l1.2 8M102.4 392.9l-.3 .1M102.4 392.9l1.1 7.9M162.4 393.4l.3 .2M162.4 393.4l-1.2 7.9M162.7 393.6l-1.2 7.9M162.9 391.4l.3 .2M162.9 391.4l-.5 2M163.2 391.6l-.5 2M163.7 388.8l.3 .1M163.7 388.8l-.8 2.6M164 388.9l-.8 2.7"/>
<path d="M164.2 386.4l.3 .2M164.2 386.4l-.5 2.4M164.5 386.6l-.5 2.3M165.3 382.7l.3 .1M165.3 382.7l-1.1 3.7M165.6 382.8l-1.1 3.8M167.2 393.4a.46 .46 0 0 1 .7 0 .46 .46 0 0 1-.1 .7 .51 .51 0 0 1-.8 .5 .51 .51 0 0 1-.1-.9zM167.9 393.5l-.7 1.1M170.2 395.9a.36 .36 0 0 1 .6 0 .36 .36 0 0 1-.1 .5 .38 .38 0 0 1-.6 .3 .38 .38 0 0 1 0-.7zM170.5 395.7l-.1 .6-.4 .3M196.7 380.6a.36 .36 0 0 1 .6 0 .36 .36 0 0 1-.1 .5 .38 .38 0 0 1-.6 .3 .38 .38 0 0 1 0-.7zM197 380.4l-.1 .6-.4 .3"/>
<path d="M47 410v5M97 410v5M103.3 401v.2M103.5 400.8l-.2 .2M103.5 400.8l-.2 .4M147 410v5M161.2 401.3l.3 .2M161.2 401.3l.3 .4M161.5 401.5v.2M197 410v5M247 410v5M297 405v10"/>
<path d="M347 410v5"/>
<circle cx="109.6" cy="29.3" r=".77"/>
<circle cx="109.6" cy="29.3" r="1.14"/>
<circle cx="109.7" cy="36.4" r=".56"/>
<circle cx="284.8" cy="36.4" r=".56"/>
<circle cx="284.9" cy="29.3" r=".77"/>
<circle cx="109.8" cy="42.5" r=".77"/>
<circle cx="284.7" cy="42.5" r=".77"/>
<circle cx="284.7" cy="42.5" r="1.14"/>
<circle cx="93.6" cy="77.3" r="1.56"/>
<circle cx="101" cy="68.9" r=".56"/>
<circle cx="105.7" cy="64.9" r=".77"/>
<circle cx="116.3" cy="63.7" r="1.14"/>
<circle cx="116.3" cy="63.7" r=".77"/>
<circle cx="278.1" cy="63.7" r=".77"/>
<circle cx="288.8" cy="64.9" r=".77"/>
<circle cx="288.8" cy="64.9" r="1.14"/>
<circle cx="293.4" cy="68.9" r=".56"/>
<circle cx="394.6" cy="149.8" r="1.56"/>
<circle cx="400.6" cy="149.8" r="1.56"/>
<circle cx="74.3" cy="193" r="1.14"/>
<circle cx="74.3" cy="193" r=".77"/>
<circle cx="88.4" cy="198" r=".56"/>
<circle cx="109.2" cy="198" r=".56"/>
<circle cx="110.5" cy="193" r="1.14"/>
<circle cx="110.5" cy="193" r=".77"/>
<circle cx="110.7" cy="193.6" r="3.3"/>
<circle cx="110.8" cy="195.4" r=".24"/>
<circle cx="146.7" cy="198" r=".56"/>
<circle cx="151" cy="193" r="1.14"/>
<circle cx="151" cy="193" r=".77"/>
<circle cx="243.4" cy="193" r=".77"/>
<circle cx="247.7" cy="198" r=".56"/>
<circle cx="283.9" cy="193" r=".77"/>
<circle cx="285.2" cy="198" r=".56"/>
<circle cx="306" cy="198" r=".56"/>
<circle cx="320.2" cy="193" r=".77"/>
<circle cx="478.5" cy="226.5" r="1.56"/>
<circle cx="485.9" cy="226.5" r="1.56"/>
<circle cx="337.6" cy="304.1" r="18.3"/>
<circle cx="337.6" cy="304.1" r="12.3"/>
</g>
<g fill="none" stroke="#000" stroke-width=".35">
<path d="M110.3 59.6l6 1.5-6 1.5zM116.3 59.4v12.2M282.8 59.7l6 1.5-6 1.5zM288.8 57.5v14.2M104.3 61.1h12M104.3 69.9h12M110.3 68.4l6 1.5-6 1.5zM276.8 61.2h12M276.8 68h12M282.8 66.5l6 1.5-6 1.5zM445.6 365h115.3M459.2 380v10"/>
<path d="M401.8 400h74.9M401.8 390h74.9M401.8 395h74.9M459.2 400v10M401.8 405h57.4"/>
</g>
<g fill="none" stroke="#000" stroke-width=".5">
<path d="M401.8 359.7h187.2v55.3h-187.2zM445.6 359.7v20.3M560.9 359.7v20.3M401.8 380h187.2M476.7 380v35M574 380v15M462.2 383.4l5.5-1.2v5.4l-5.5-1.2zM476.7 395h112.3M401.8 410h187.2M476.7 405h112.3M532.9 405v10"/>
<circle cx="472.6" cy="384.9" r="2.72"/>
<circle cx="472.6" cy="384.9" r="1.47"/>
</g>
<path d="M461.1 384.9h14.8" fill="none" stroke="#000" stroke-width=".5" stroke-dasharray="15.2 1.3 1.3 1.3" stroke-dashoffset="7.4"/>
<path d="M472.6 381.7v6.6" fill="none" stroke="#000" stroke-width=".5" stroke-dasharray="15.2 1.3 1.3 1.3" stroke-dashoffset="13.8"/>
<path d="M421.4 144h-10M506.7 220.8h-10" fill="none" stroke="#000" stroke-width=".28" stroke-dasharray="15.2 1.3 1.3 1.3" stroke-dashoffset="12.1"/>
<g fill="#000">
<path d="M333.5 345.7l-1.4 3.3-.7-.4z"/>
<path d="M110.3 59.6l6 1.5-6 1.5zM110.3 68.4l6 1.5-6 1.5z"/>
<path d="M282.8 59.7l6 1.5-6 1.5zM282.8 66.5l6 1.5-6 1.5z"/>
</g>
<text font-size="13.3" x="559.4" y="30.5">1x</text>
<g font-size="8.5">
<text x="113.2" y="57.8">A</text>
<text x="286.7" y="56">B</text>
<text x="113.2" y="78.6">A</text>
<text x="286.8" y="78.9">B</text>
<text x="397.3" y="80">SCHNITT</text>
<text x="482.9" y="145.1">SCHNITT</text>
<text x="100.2" y="191.4">Z</text>
<text x="324.2" y="261">DETAIL</text>
</g>
<g font-size="6.7">
<text x="402.8" y="332.2">Oberfläche: Alle Seiten Poliert</text>
<text x="402.8" y="345.1">Hinweis: Alle Senkungen für Senkkopfschraube</text>
<text x="430.2" y="351.6">ISO 10642 M8</text>
</g>
<text font-size="6" x="464.2" y="407.8">02</text>
<g font-size="4.7">
<text x="337.2" y="60.1" transform="rotate(-90 337.2 60.1)">530</text>
<text x="96.2" y="79">9</text>
<text x="431.9" y="80">A-A</text>
<text x="402.8" y="88.2">MAßSTAB 2 : 1</text>
<text x="55.2" y="121.9" transform="rotate(-90 55.2 121.9)">1419,71</text>
<text x="337.2" y="146.7" transform="rotate(-90 337.2 146.7)">745,27</text>
<text x="396.3" y="147.2" transform="rotate(-90 396.3 147.2)">18,25</text>
<text x="402.3" y="147.2" transform="rotate(-90 402.3 147.2)">12,25</text>
<text x="517.6" y="145.1">B-B</text>
<text x="431.2" y="150.6" transform="rotate(-84 431.2 150.6)">90°</text>
<text x="487.6" y="153.3">MAßSTAB 2 : 1</text>
<text x="337.2" y="200.4" transform="rotate(-90 337.2 200.4)">144,44</text>
<text x="415.1" y="209.5">3</text>
<text x="105.7" y="211.2">744,86</text>
<text x="204.7" y="211.2">3</text>
<text x="240.8" y="211.2">204,89</text>
<text x="275.9" y="211.2">373,53</text>
<text x="310.7" y="211.2">166,44</text>
<text x="480.2" y="223.9" transform="rotate(-90 480.2 223.9)">18,25</text>
<text x="487.6" y="223.9" transform="rotate(-90 487.6 223.9)">12,25</text>
<text x="517.2" y="227.1" transform="rotate(-85 517.2 227.1)">90°</text>
<text x="353.1" y="261">Z</text>
<text x="323.7" y="269.2">MAßSTAB 2 : 1</text>
<text x="500.4" y="267.9">3</text>
<text x="310.1" y="356.1">Graviert</text>
</g>
<text font-size="4.2" x="578.7" y="389.8">A2</text>
<text font-size="3.9" x="522.5" y="387.2">01-00000578</text>
<g font-size="3.5">
<text x="402.6" y="358.2">Fertigungsverfahren: Senken + Polieren + Graviert</text>
<text x="529.3" y="393.8">23-042</text>
<text x="525.2" y="399.3">Laserteil (Platte 20)</text>
<text x="430.2" y="403.4">Friedrich</text>
<text x="402.7" y="413.9">FREIGEGEBEN</text>
<text x="434.6" y="408.2">Friedrich</text>
<text x="494.9" y="413.9">Maßstab:1:8</text>
<text x="499.6" y="408.2">10.845kg</text>
<text x="550.6" y="413.9">Blatt 1 von 2</text>
<text x="563.2" y="408.2">1.4404 HG Nr.9</text>
</g>
<g font-size="3.3">
<text x="447.5" y="368.2">00</text>
<text x="529.2" y="368.8">08.11.23</text>
<text x="543.2" y="368.5">Friedrich</text>
<text x="447.5" y="373.2">01</text>
<text x="453.7" y="373.8">Skaliert</text>
<text x="529.2" y="373.8">12.01.24</text>
<text x="543.2" y="373.5">Friedrich</text>
<text x="447.5" y="378.2">02</text>
<text x="453.7" y="378.8">Konstruktion weiter angepasst</text>
<text x="529.2" y="378.8">26.02.24</text>
<text x="543.2" y="378.5">Friedrich</text>
</g>
<g font-size="2.8">
<text x="446.7" y="364.1">Rev.</text>
<text x="480" y="364.1">Änderung</text>
<text x="530.9" y="364.1">Datum</text>
<text x="547.8" y="364.1">Name</text>
<text x="407" y="385.2">Allgemeintoleranz DIN ISO 2768-mK</text>
<text x="411.3" y="388">Schutzvermerk DIN ISO 16016</text>
<text x="402.7" y="393.4">Werkstückkanten DIN ISO 13715</text>
<text x="402.7" y="398.6">Oberflächenangaben DIN EN ISO 1302</text>
<text x="402.7" y="403.4">Erstellt von:</text>
<text x="461.7" y="402.7">Revision:</text>
<text x="402.6" y="408.2">Geprüft von:</text>
</g>
<g font-size="2.7">
<text x="477.3" y="387.2">Zeichnung Nr.:</text>
<text x="477.3" y="392.7">Kommission:</text>
<text x="477.3" y="398.6">Bezeichnung:</text>
<text x="477.3" y="408.2">Gewicht:</text>
<text x="533.2" y="408.2">Material:</text>
</g>
<g font-size="2.5">
<text x="21.6" y="8.2">1</text>
<text x="71.2" y="8.2">2</text>
<text x="121.2" y="8.2">3</text>
<text x="171.2" y="8.2">4</text>
<text x="221.2" y="8.2">5</text>
<text x="271.2" y="8.2">6</text>
<text x="321.2" y="8.2">7</text>
<text x="371.2" y="8.2">8</text>
<text x="421.2" y="8.2">9</text>
<text x="470.5" y="8.2">10</text>
<text x="520.8" y="8.2">11</text>
<text x="570.3" y="8.2">12</text>
<text x="6.7" y="35.7">A</text>
<text x="585.7" y="35.7">A</text>
<text x="6.7" y="85.7">B</text>
<text x="585.7" y="85.7">B</text>
<text x="6.7" y="135.7">C</text>
<text x="585.7" y="135.7">C</text>
<text x="6.7" y="185.7">D</text>
<text x="585.7" y="185.7">D</text>
<text x="6.7" y="235.7">E</text>
<text x="585.7" y="235.7">E</text>
<text x="6.7" y="285.7">F</text>
<text x="585.7" y="285.7">F</text>
<text x="6.7" y="335.7">G</text>
<text x="6.7" y="385.7">H</text>
<text x="21.6" y="413.2">1</text>
<text x="71.2" y="413.2">2</text>
<text x="121.2" y="413.2">3</text>
<text x="171.2" y="413.2">4</text>
<text x="221.2" y="413.2">5</text>
<text x="271.2" y="413.2">6</text>
<text x="321.2" y="413.2">7</text>
<text x="371.2" y="413.2">8</text>
</g>
<g font-size="1.8">
<text x="562.4" y="364.4">DRAWING IS PROPRIETARY TO</text>
<text x="562.4" y="367.2">PEC METALL DESIGN GMBH</text>
<text x="562.4" y="369.9">ANY USE OF THE INCLUDED</text>
<text x="562.4" y="372.7">INFORMATION IS PROHIBITED</text>
<text x="562.4" y="375.4">UNLESS APPROVED IN</text>
<text x="562.4" y="378.2">WRITING</text>
</g>
</svg>
